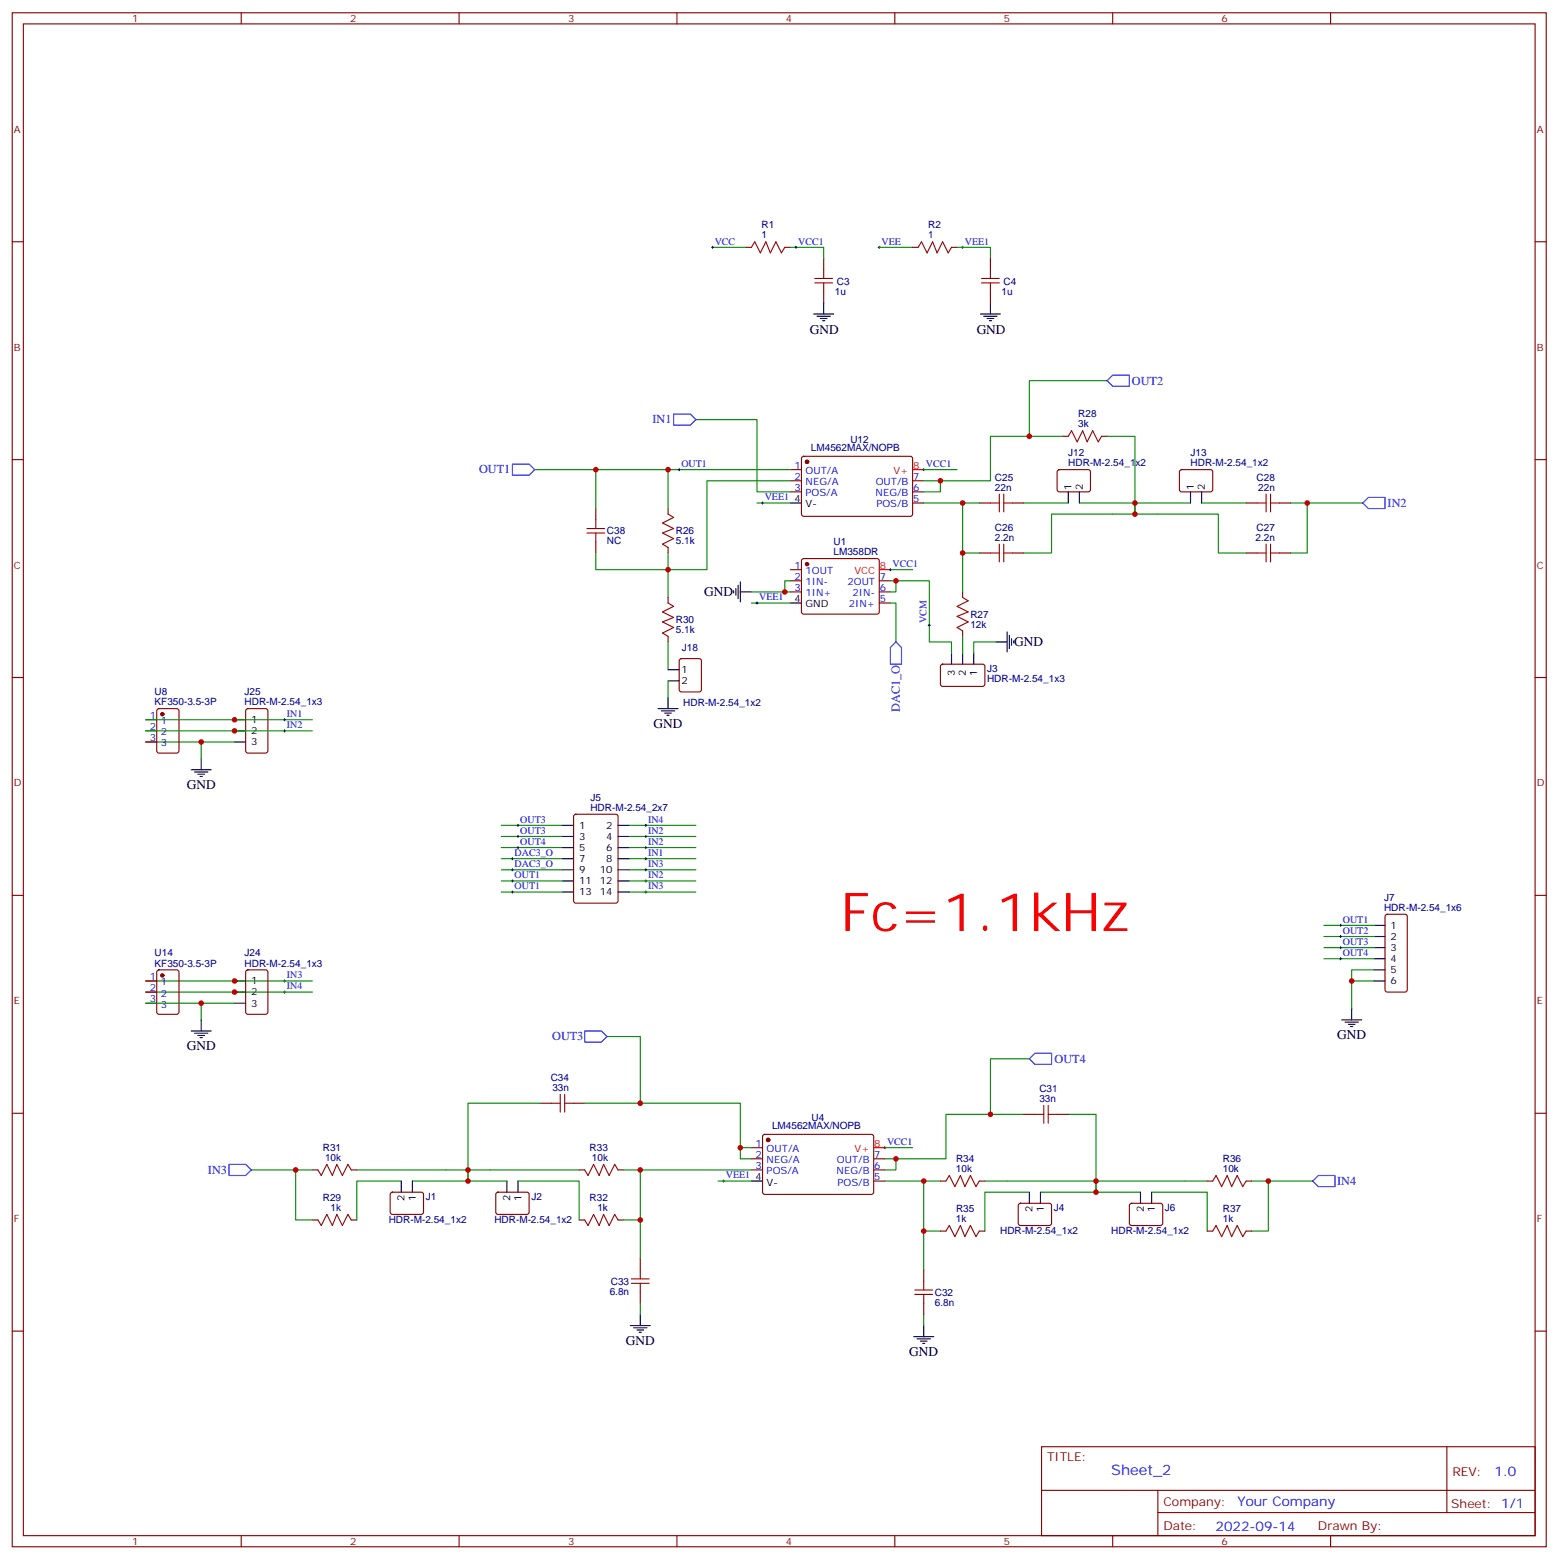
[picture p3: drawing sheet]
<svg xmlns="http://www.w3.org/2000/svg" width="495mm" height="495mm" viewBox="0 0 495 495" stroke-linecap="round" stroke-linejoin="round" font-family="sans-serif">
<g fill="none" stroke="#870000" stroke-width=".35">
<path d="M3.9 4.1h486.8v486.8h-486.8zM7.4 7.6h479.8v479.8h-479.8zM76.6 4.1v3.5M145.7 4.1v3.5M214.8 4.1v3.5M284 4.1v3.5M353.1 4.1v3.5M422.3 4.1v3.5M3.9 76.7h3.5M236.7 78.5h1.8M249.1 78.5h1.7M289.6 78.5h1.8"/>
<path d="M302 78.5h1.7M487.2 76.7h3.5M261.4 82v3.5M261.4 92.6v3.5M314.3 82v3.5M314.3 92.6v3.5M337.3 138.5h1.7M349.6 138.5h1.8M3.9 145.9h3.5M250.8 149h3.6M250.8 152.6h3.6M250.8 156.1h3.6"/>
<path d="M254.6 145l.5-.2 34.1 .1 .4 .6v17.9l-.7 .5-34.1-.1-.4-.6v-17.7zM289.6 152.6h3.6M289.6 156.1h3.6M289.6 159.6h3.6M310.8 159.6h3.5M321.4 159.6h3.5M335.7 149.3l.5-.3 9.4 .1 .5 .7-.1 5.9-.6 .4-9.5-.1-.4-.6v-5.6zM374.5 149.3l.5-.3 9.4 .1 .5 .7-.1 5.9-.6 .4-9.5-.1-.4-.6v-5.6zM395.5 159.6h3.5M406 159.6h3.6M487.2 145.9h3.5M189.1 161.4v3.5"/>
<path d="M189.1 172v3.5M212 161.4v1.8M212 173.7v1.8M254.6 177.5l.5-.2h23.2l.5 .2 .2 .5v16.5l-.7 .4-23.5-.1-.4-.6v-16.2zM310.8 175.5h3.5M321.4 175.5h3.5M395.5 175.5h3.5M406 175.5h3.6M212 189.6v1.8M250.8 180.8h3.6M250.8 184.3h3.6M250.8 187.9h3.6"/>
<path d="M279 184.3h3.6M279 187.9h3.6M279 191.4h3.6M305.5 187.9v1.7M3.9 215h3.5M212 202v1.7M215.8 209.2l.5-.2h5.6l.6 .5 .1 9.4-.5 .6-5.8 .1-.7-.5-.1-9.4zM298.7 211l.5-.2h12.9l.5 .7-.1 5.9-.6 .4h-13l-.5-.7v-5.6zM305.5 200.2v1.8M487.2 215h3.5M46.2 228.4h3.5M46.2 232h3.5"/>
<path d="M46.2 235.5h3.5M50 225.1l.4-.2h5.7l.6 .4 .1 13-.5 .7h-5.9l-.6-.5-.1-12.9zM78.2 225.1l.5-.2h5.6l.7 .4v13l-.4 .7h-5.9l-.7-.5v-12.9zM182.3 258.6l.4-.2h12.7l.7 .4v27.1l-.4 .7h-13l-.6-.4-.1-27.1zM3.9 284.2h3.5M439.8 290.4l.5-.2h5.6l.7 .4v23.5l-.4 .7-5.9 .1-.7-.5v-23.5zM487.2 284.2h3.5M46.2 311.3h3.5M46.2 314.9h3.5M46.2 318.4h3.5M50 308l.4-.2h5.7l.6 .4 .1 13-.5 .7h-5.9l-.6-.5-.1-12.9zM78.2 308l.5-.2h5.6l.7 .4v13l-.4 .7h-5.9l-.7-.5v-12.9z"/>
<path d="M3.9 353.3h3.5M171.4 350.1h3.6M182 350.1h3.6M324.9 353.7h3.5M335.5 353.7h3.5M487.2 353.3h3.5M99.1 371.3h1.8M111.5 371.3h1.7M124.1 378.6l.4-.2h9.5l.4 .7-.1 5.9-.6 .4-9.4-.1-.5-.6v-5.6zM157.6 378.6l.4-.2h9.5l.4 .7v5.9l-.7 .4-9.4-.1-.5-.6v-5.6zM183.8 371.3h1.8M196.1 371.3h1.8"/>
<path d="M238.5 364.2h3.5M238.5 367.8h3.5M238.5 371.3h3.5M242.2 360.2l.5-.2 34.2 .1 .4 .6-.1 17.9-.6 .5-34.2-.1-.4-.6v-17.7zM277.3 367.8h3.5M277.3 371.3h3.5M277.3 374.8h3.5M298.4 374.8h1.8M310.8 374.8h1.8M383.1 374.8h1.8M395.5 374.8h1.7M99.1 387.2h1.8"/>
<path d="M111.5 387.2h1.7M183.8 387.2h1.8M196.1 387.2h1.8M203.2 399.5v3.5M298.4 390.7h1.8M310.8 390.7h1.8M323.4 382.1l.4-.2h9.5l.4 .7v5.9l-.7 .4h-9.4l-.5-.7v-5.6zM358.7 382.1l.4-.2h9.5l.4 .7-.1 5.9-.6 .4h-9.4l-.5-.7v-5.6zM383.1 390.7h1.8M395.5 390.7h1.7M203.2 410.1v3.5M293.2 403v3.6"/>
<path d="M293.2 413.6v3.6M3.9 422.5h3.5M487.2 422.5h3.5M330.6 459.1h156.6v28.3h-156.6zM459.2 459.2v20.8M330.6 473h156.5M367.5 473v14.1M76.6 487.4v3.5M145.7 487.4v3.5M214.8 487.4v3.5M284 487.4v3.5M353.1 487.4v3.5"/>
<path d="M367.5 480h119.6M422.3 487.4v3.5"/>
</g>
<g fill="none" stroke="#008700" stroke-width=".35">
<path d="M226.1 78.5h10.6M250.8 78.5h10.6v3.5M279 78.5h10.6M303.7 78.5h10.6v3.5M220.8 133.2h19.4v22.9h10.6M337.3 138.5h-23v14.1h-21.1M351.4 138.5h8.8v24.7v-3.6M351.4 120.8h-24.7v17.7M169.7 149h19.4M212 149h-22.9v12.4M240.2 159.6h10.6M250.8 149h-38.8v12.4"/>
<path d="M250.8 152.6h-26.4v28.2h-35.3v-5.3M293.2 159.6h17.6M293.2 149h10.5M298.4 152.6v3.5h-5.2M305.5 159.6v15.9h5.3M324.9 159.6h14.1M342.5 159.6h35.3M381.4 159.6h14.1M409.6 159.6h5.3v15.9h-5.3M414.9 159.6h17.6M212 175.5v14.1M305.5 175.5v12.4"/>
<path d="M324.9 175.5h8.8v-12.3h52.9v12.3h8.9M238.5 191.4h12.3M238.5 187.9h10.6M250.8 184.3h-1.7v3.6h1.7M282.6 184.3h1.7v3.6h-1.7M282.6 191.4h1.7v12.3M282.6 180.8h7M284.3 184.3h10.6v19.4h7.1v3.6M212 203.7v8.8M212 216.1v5.3M305.5 202v5.3M316.1 203.7h-7.1v3.6"/>
<path d="M46.2 235.5h17.7v5.3M46.2 228.4h52.9M46.2 232h52.9M63.9 235.5h10.5M159.1 261.9h19.4M159.1 265.5h19.4M159.1 269h19.4M159.1 272.5h19.4M159.1 276h19.4M159.1 279.6h19.4M199.7 261.9h21.1M199.7 265.5h21.1"/>
<path d="M199.7 269h21.1M199.7 272.5h21.1M199.7 276h21.1M199.7 279.6h21.1M159.1 283.1h19.4M199.7 283.1h21.1M420.2 293.7h15.8M420.2 297.2h15.8M46.2 314.9h52.9M46.2 311.3h52.9M46.2 318.4h17.7v5.3M63.9 318.4h10.5"/>
<path d="M420.2 300.7h15.8M420.2 304.3h15.8M429 311.3h7M436 307.8h-7v12.3M192.6 329h10.6v21.1M326.7 336h-12.4v17.7M171.4 350.1h-22.9v24.7v-3.5M185.6 350.1h49.3v14.1h3.6M324.9 353.7h-24.7v14.1h-19.4M339 353.7h8.8v24.7v-3.6M79.7 371.3h14.1M99.1 371.3h-5.3v15.9h5.3"/>
<path d="M113.2 371.3h70.6M127.4 374.8h-14.2v12.4M130.9 374.8h30M164.4 374.8h19.4v12.4M197.9 371.3h40.6M203.2 371.3v15.9h-5.3M227.9 374.8h10.6M234.9 364.2v3.6h3.6M280.8 374.8h17.6M280.8 364.2h8.8M284.3 367.8v3.5h-3.5M293.2 374.8v15.9h5.2"/>
<path d="M312.6 374.8h70.5M326.7 378.4h-14.1v12.3M330.2 378.4h31.7M365.5 378.4h17.6v12.3M397.2 374.8h5.3v15.9h-5.3M402.5 374.8h14.1M203.2 387.2v12.3M293.2 390.7v12.3M203.2 413.6v3.6M293.2 417.2v3.5"/>
</g>
<g fill="none" stroke="#000" stroke-width=".32">
<path d="M225.8 78.5h.7M226.1 78.1v.7M252.2 78.5h.7M252.6 78.1v.7M278.7 78.5h.7M279 78.1v.7M305.2 78.5h.7M305.5 78.1v.7M215.2 149h.7M215.5 148.7v.7M241.7 159.6h.7M242 159.3v.7"/>
<path d="M292.8 149h.7M293.2 148.7v.7M239.9 191.4h.7M240.2 191v.7M282.2 180.8h.7M282.6 180.4v.8M294.6 198.4h.7M294.9 198.1v.7M90 228.4h.7M90 232h.7M90.3 228.1v.7M90.3 231.6v.7"/>
<path d="M162.3 272.5h.7M162.3 276h.7M162.3 279.6h.7M162.6 272.2v.7M162.6 275.7v.7M162.6 279.2v.7M164 261.9h.7M164 265.5h.7M164 269h.7M164.4 261.6v.7M164.4 265.1v.7M164.4 268.6v.7"/>
<path d="M204.6 261.9h.7M204.6 265.5h.7M204.6 269h.7M204.6 272.5h.7M204.6 276h.7M204.6 279.6h.7M205 261.6v.7M205 265.1v.7M205 268.6v.7M205 272.2v.7M205 275.7v.7M205 279.2v.7"/>
<path d="M162.3 283.1h.7M162.6 282.8v.7M204.6 283.1h.7M205 282.8v.7M425.1 293.7h.7M425.1 297.2h.7M425.4 293.3v.7M425.4 296.9v.7M90 314.9h.7M90 311.3h.7M90.3 311v.7M90.3 314.5v.7"/>
<path d="M425.1 300.7h.7M425.1 304.3h.7M425.4 300.4v.7M425.4 303.9v.7M229.3 374.8h.7M229.7 374.5v.7M280.5 364.2h.7M280.8 363.9v.7"/>
</g>
<g fill="none" stroke="#000" stroke-width=".35">
<path d="M258.2 99.7h6.4M261.4 96.1v3.6M311.1 99.7h6.4M314.3 96.1v3.6M259.3 100.4h4.2M260.3 101.1h2.2M261.1 101.8h.7M312.2 100.4h4.2M313.3 101.1h2.1M314 101.8h.7M250.8 159.6h3.6M339 156.1v3.5"/>
<path d="M342.5 156.1v3.5M377.8 156.1v3.5M381.4 156.1v3.5M232.8 187.5v.7M233.5 186.8v2.1M234.2 185.7v4.3M234.9 187.9h3.6M234.9 184.7v6.3M250.8 191.4h3.6M212 212.5h3.5M212 216.1h3.5M302 207.3v3.5"/>
<path d="M305.5 207.3v3.5M309 207.3v3.5M316.1 203.7h3.5M319.6 200.6v6.3M320.3 201.6v4.2M321 202.7v2.1M321.7 203.4v.7M74.4 235.5h3.6M74.4 228.4h3.6M74.4 232h3.6M208.8 224.9h6.4M209.9 225.6h4.2"/>
<path d="M211 226.3h2.1M211.7 227h.7M212 221.4v3.5M60.7 244.3h6.3M61.7 245h4.3M62.8 245.7h2.1M63.5 246.4h.7M63.9 240.8v3.5M178.5 261.9h3.5M178.5 265.5h3.5M178.5 269h3.5M178.5 272.5h3.5"/>
<path d="M178.5 276h3.5M178.5 279.6h3.5M196.1 261.9h3.6M196.1 265.5h3.6M196.1 269h3.6M196.1 272.5h3.6M196.1 276h3.6M196.1 279.6h3.6M178.5 283.1h3.5M196.1 283.1h3.6M436 293.7h3.6M436 297.2h3.6"/>
<path d="M74.4 318.4h3.6M74.4 311.3h3.6M74.4 314.9h3.6M436 311.3h3.6M436 300.7h3.6M436 304.3h3.6M436 307.8h3.6M60.7 327.2h6.3M61.7 327.9h4.3M62.8 328.6h2.1M63.5 329.3h.7M63.9 323.7v3.5"/>
<path d="M425.8 323.7h6.4M426.9 324.4h4.2M427.9 325.1h2.1M428.6 325.8h.7M429 320.1v3.6M127.4 374.8v3.6M130.9 374.8v3.6M160.9 374.8v3.6M164.4 374.8v3.6M238.5 374.8h3.5M326.7 378.4v3.5M330.2 378.4v3.5"/>
<path d="M361.9 378.4v3.5M365.5 378.4v3.5M203.2 417.2v3.5M200 420.7h6.4M201.1 421.4h4.2M202.1 422.1h2.2M202.8 422.8h.8M290 424.2h6.3M291 424.9h4.3M292.1 425.6h2.1M292.8 426.3h.7M293.2 420.7v3.5"/>
</g>
<g fill="#870000" stroke="#870000" stroke-width=".35">
<circle cx="51.5" cy="226.7" r=".53"/>
<circle cx="256.1" cy="146.6" r=".53"/>
<circle cx="243.8" cy="361.8" r=".53"/>
<circle cx="51.5" cy="309.6" r=".53"/>
<circle cx="256.1" cy="179" r=".53"/>
</g>
<path d="M289.6 149h3.6M279 180.8h3.6M277.3 364.2h3.5" fill="none" stroke="#f00" stroke-width=".35"/>
<g fill="none" stroke="#a10000" stroke-width=".35">
<path d="M238.5 78.5l1-1.8 1.8 3.6 1.8-3.6 1.4 3.6 1.7-3.6 1.8 3.6 1.1-1.8M291.4 78.5l1.1-1.8 1.7 3.6 1.8-3.6 1.4 3.6 1.8-3.6 1.7 3.6 1.1-1.8M258.6 89.8h5.6M258.6 88.4h5.6M261.4 85.5v2.9M261.4 89.8v2.8M311.5 89.8h5.6M311.5 88.4h5.6M314.3 85.5v2.9M314.3 89.8v2.8M339 138.5l1.1-1.8 1.7 3.5 1.8-3.5 1.4 3.5 1.8-3.5 1.7 3.5 1.1-1.7M314.3 159.6h2.8"/>
<path d="M317.1 156.8v5.7M318.6 159.6h2.8M318.6 156.8v5.7M399 159.6h2.8M401.8 156.8v5.7M403.2 159.6h2.8M403.2 156.8v5.7M186.3 169.2h5.6M186.3 167.7h5.6M189.1 164.9v2.8M189.1 169.2v2.8M212 163.2l1.8 1-3.5 1.8 3.5 1.7-3.5 1.5 3.5 1.7-3.5 1.8 1.7 1"/>
<path d="M314.3 175.5h2.8M317.1 172.7v5.6M318.6 172.7v5.6M318.6 175.5h2.8M399 175.5h2.8M401.8 172.7v5.6M403.2 175.5h2.8M403.2 172.7v5.6M212 191.4l1.8 1-3.5 1.8 3.5 1.8-3.5 1.4 3.5 1.7-3.5 1.8 1.7 1.1M305.5 189.6l1.8 1.1-3.6 1.7 3.6 1.8-3.6 1.4 3.6 1.8-3.6 1.7 1.8 1.1M175 350.1h2.8M177.8 347.3v5.7"/>
<path d="M179.2 347.3v5.7M179.2 350.1h2.8M328.4 353.7h2.9M331.3 350.8v5.7M332.7 353.7h2.8M332.7 350.8v5.7M100.9 371.3l1.1 1.8 1.7-3.6 1.8 3.6 1.4-3.6 1.8 3.6 1.7-3.6 1.1 1.8M185.6 371.3l1 1.8 1.8-3.6 1.7 3.6 1.5-3.6 1.7 3.6 1.8-3.6 1 1.8M300.2 374.8l1.1-1.7 1.7 3.5 1.8-3.5 1.4 3.5 1.8-3.5 1.7 3.5 1.1-1.8M384.9 374.8l1-1.7 1.8 3.5 1.8-3.5 1.4 3.5 1.7-3.5 1.8 3.5 1.1-1.8M100.9 387.2l1.1 1.7 1.7-3.5 1.8 3.5 1.4-3.5 1.8 3.5 1.7-3.5 1.1 1.8M185.6 387.2l1 1.7 1.8-3.5 1.7 3.5 1.5-3.5 1.7 3.5 1.8-3.5 1 1.8"/>
<path d="M300.2 390.7l1.1-1.8 1.7 3.6 1.8-3.6 1.4 3.6 1.8-3.6 1.7 3.6 1.1-1.8M384.9 390.7l1-1.8 1.8 3.6 1.8-3.6 1.4 3.6 1.7-3.6 1.8 3.6 1.1-1.8M200.4 407.3h5.6M200.4 405.9h5.6M203.2 403v2.9M203.2 407.3v2.8M290.3 410.8h5.7M290.3 409.4h5.7M293.2 406.6v2.8M293.2 410.8v2.8"/>
</g>
<path d="M213.8 131.4h5.3l1.7 1.8-1.7 1.7h-5.3zM351.4 120.8l1.7-1.7h5.3v3.5h-5.3zM162.6 147.3h5.3l1.8 1.7-1.8 1.8h-5.3zM434.3 157.9h5.3v3.5h-5.3l-1.8-1.8zM284.3 203.7l1.8 1.8v5.3h-3.5v-5.3zM185.6 327.2h5.3l1.7 1.8-1.7 1.7h-5.3zM328.4 334.3h5.3v3.5h-5.3l-1.7-1.8zM72.7 369.5h5.3l1.7 1.8-1.7 1.8h-5.3zM416.6 374.8l1.8-1.7h5.3v3.5h-5.3z" fill="none" stroke="#00f" stroke-width=".35"/>
<g fill="#c00">
<circle cx="212" cy="180.8" r=".88"/>
<circle cx="360.2" cy="159.6" r=".88"/>
<circle cx="360.2" cy="163.2" r=".88"/>
<circle cx="305.5" cy="159.6" r=".88"/>
<circle cx="305.5" cy="175.5" r=".88"/>
<circle cx="293.2" cy="390.7" r=".88"/>
<circle cx="293.2" cy="374.8" r=".88"/>
<circle cx="347.8" cy="378.4" r=".88"/>
<circle cx="347.8" cy="374.8" r=".88"/>
<circle cx="148.5" cy="371.3" r=".88"/>
<circle cx="148.5" cy="374.8" r=".88"/>
<circle cx="203.2" cy="387.2" r=".88"/>
<circle cx="203.2" cy="371.3" r=".88"/>
<circle cx="414.9" cy="159.6" r=".88"/>
<circle cx="93.8" cy="371.3" r=".88"/>
<circle cx="402.5" cy="374.8" r=".88"/>
<circle cx="74.4" cy="228.4" r=".88"/>
<circle cx="74.4" cy="232" r=".88"/>
<circle cx="63.9" cy="235.5" r=".88"/>
<circle cx="63.9" cy="318.4" r=".88"/>
<circle cx="74.4" cy="314.9" r=".88"/>
<circle cx="74.4" cy="311.3" r=".88"/>
<circle cx="429" cy="311.3" r=".88"/>
<circle cx="212" cy="149" r=".88"/>
<circle cx="314.3" cy="353.7" r=".88"/>
<circle cx="189.1" cy="149" r=".88"/>
<circle cx="326.7" cy="138.5" r=".88"/>
<circle cx="203.2" cy="350.1" r=".88"/>
<circle cx="235" cy="364.2" r=".88"/>
<circle cx="284.3" cy="367.8" r=".88"/>
<circle cx="298.5" cy="152.6" r=".88"/>
<circle cx="284.3" cy="184.3" r=".88"/>
<circle cx="249.1" cy="187.9" r=".88"/>
</g>
<text font-size="16.9" fill="#f00" x="266.7" y="295.5">Fc=1.1kHz</text>
<text font-size="4.6" fill="#00f" x="352.6" y="468.2">Sheet_2</text>
<g font-size="4.2">
<text x="257" y="105.9">GND</text>
<text x="310" y="105.9">GND</text>
<text x="223.5" y="189.3">GND</text>
<text x="321.9" y="205.2">GND</text>
<text x="207.4" y="230.9">GND</text>
<text x="59.3" y="250.3">GND</text>
<text x="424.4" y="329.7">GND</text>
<text x="59.3" y="333.2">GND</text>
<text x="198.6" y="426.8">GND</text>
<text x="288.6" y="430.3">GND</text>
</g>
<g font-size="4.2" fill="#00f">
<text x="474.4" y="468.4">1.0</text>
<text x="392.7" y="478">Your Company</text>
<text x="385.8" y="485.8">2022-09-14</text>
</g>
<g font-size="3.9" fill="#00f">
<text x="359.3" y="122.2">OUT2</text>
<text x="207.1" y="134.4">IN1</text>
<text x="152" y="150.3">OUT1</text>
<text x="440.4" y="160.9">IN2</text>
<text x="285.6" y="225.9" transform="rotate(-90 285.6 225.9)">DAC1_O</text>
<text x="175.2" y="330.2">OUT3</text>
<text x="334.7" y="337.4">OUT4</text>
<text x="66" y="372.5">IN3</text>
<text x="424.4" y="376.1">IN4</text>
</g>
<g font-size="3.9" fill="#800">
<text x="332.3" y="463.7">TITLE:</text>
<text x="460.9" y="468.4">REV:</text>
<text x="369.2" y="477.9">Company:</text>
<text x="460.6" y="478.5">Sheet: 1/1</text>
<text x="369.2" y="485.6">Date:</text>
<text x="418.3" y="485.7">Drawn By:</text>
</g>
<g font-size="3.2" fill="#800">
<text x="42" y="7.1">1</text>
<text x="111.1" y="7.1">2</text>
<text x="180.3" y="7.1">3</text>
<text x="249.4" y="7.1">4</text>
<text x="318.6" y="7.1">5</text>
<text x="387.7" y="7.1">6</text>
<text x="4.4" y="42.2">A</text>
<text x="487.7" y="42.2">A</text>
<text x="4.4" y="111.3">B</text>
<text x="487.7" y="111.3">B</text>
<text x="4.4" y="180.4">C</text>
<text x="487.7" y="180.4">C</text>
<text x="4.4" y="249.6">D</text>
<text x="487.7" y="249.6">D</text>
<text x="4.4" y="318.7">E</text>
<text x="487.7" y="318.7">E</text>
<text x="4.4" y="387.9">F</text>
<text x="487.7" y="387.9">F</text>
<text x="42" y="490.4">1</text>
<text x="111.1" y="490.4">2</text>
<text x="180.3" y="490.4">3</text>
<text x="249.4" y="490.4">4</text>
<text x="318.6" y="490.4">5</text>
<text x="387.7" y="490.4">6</text>
</g>
<g font-size="3.2" fill="#00f">
<text x="226.8" y="77.6">VCC</text>
<text x="253.3" y="77.6">VCC1</text>
<text x="279.8" y="77.6">VEE</text>
<text x="306.2" y="77.6">VEE1</text>
<text x="216.3" y="148.2">OUT1</text>
<text x="252.2" y="148.7">1</text>
<text x="252.2" y="152.2">2</text>
<text x="252.2" y="155.8">3</text>
<text x="255.7" y="150.5">OUT/A</text>
<text x="255.7" y="154">NEG/A</text>
<text x="277.9" y="154">OUT/B</text>
<text x="289.8" y="155.8">6</text>
<text x="289.8" y="152.2">7</text>
<text x="242.7" y="158.8">VEE1</text>
<text x="255.7" y="157.5">POS/A</text>
<text x="277.9" y="157.5">NEG/B</text>
<text x="278.1" y="161">POS/B</text>
<text x="289.8" y="159.3">5</text>
<text x="252.2" y="180.4">1</text>
<text x="252.2" y="184">2</text>
<text x="255.7" y="182.2">1OUT</text>
<text x="255.7" y="185.7">1IN-</text>
<text x="269" y="185.7">2OUT</text>
<text x="279.2" y="184">7</text>
<text x="240.9" y="190.5">VEE1</text>
<text x="252.2" y="187.5">3</text>
<text x="255.7" y="189.3">1IN+</text>
<text x="270.6" y="189.3">2IN-</text>
<text x="279.2" y="191">5</text>
<text x="279.2" y="187.5">6</text>
<text x="269.4" y="192.8">2IN+</text>
<text x="294" y="197.7" transform="rotate(-90 294 197.7)">VCM</text>
<text x="91" y="227.5">IN1</text>
<text x="47.5" y="228.1">1</text>
<text x="47.5" y="231.6">2</text>
<text x="51" y="229.8">1</text>
<text x="51" y="233.4">2</text>
<text x="91" y="231.1">IN2</text>
<text x="47.5" y="235.1">3</text>
<text x="51" y="236.9">3</text>
<text x="165.1" y="261.1">OUT3</text>
<text x="205.7" y="261.1">IN4</text>
<text x="165.1" y="264.6">OUT3</text>
<text x="165.1" y="268.1">OUT4</text>
<text x="205.7" y="264.6">IN2</text>
<text x="205.7" y="268.1">IN2</text>
<text x="163.3" y="271.6">DAC3_O</text>
<text x="163.3" y="275.2">DAC3_O</text>
<text x="205.7" y="271.6">IN1</text>
<text x="205.7" y="275.2">IN3</text>
<text x="163.3" y="278.7">OUT1</text>
<text x="205.7" y="278.7">IN2</text>
<text x="163.3" y="282.2">OUT1</text>
<text x="205.7" y="282.2">IN3</text>
<text x="426.2" y="292.8">OUT1</text>
<text x="426.2" y="296.3">OUT2</text>
<text x="426.2" y="299.9">OUT3</text>
<text x="426.2" y="303.4">OUT4</text>
<text x="47.5" y="311">1</text>
<text x="91" y="310.4">IN3</text>
<text x="47.5" y="314.5">2</text>
<text x="51" y="312.7">1</text>
<text x="51" y="316.3">2</text>
<text x="91" y="314">IN4</text>
<text x="47.5" y="318">3</text>
<text x="51" y="319.8">3</text>
<text x="239.8" y="363.9">1</text>
<text x="243.3" y="365.7">OUT/A</text>
<text x="239.8" y="367.4">2</text>
<text x="239.8" y="370.9">3</text>
<text x="243.3" y="369.2">NEG/A</text>
<text x="265.6" y="369.2">OUT/B</text>
<text x="277.5" y="370.9">6</text>
<text x="277.5" y="367.4">7</text>
<text x="230.4" y="373.9">VEE1</text>
<text x="243.3" y="372.7">POS/A</text>
<text x="265.5" y="372.7">NEG/B</text>
<text x="265.8" y="376.2">POS/B</text>
<text x="277.5" y="374.5">5</text>
</g>
<g font-size="3.2" fill="#000080">
<text x="241.7" y="75.7">1</text>
<text x="241.7" y="72.5">R1</text>
<text x="294.6" y="75.7">1</text>
<text x="294.6" y="72.5">R2</text>
<text x="264.9" y="93.5">1u</text>
<text x="265.6" y="90.4">C3</text>
<text x="317.9" y="93.5">1u</text>
<text x="318.5" y="90.4">C4</text>
<text x="342.2" y="135.6">3k</text>
<text x="342.2" y="132.4">R28</text>
<text x="257.4" y="143.1">LM4562MAX/NOPB</text>
<text x="269.9" y="140.6">U12</text>
<text x="339" y="148">HDR-M-2.54_1x2</text>
<text x="339" y="144.8">J12</text>
<text x="377.9" y="148">HDR-M-2.54_1x2</text>
<text x="377.9" y="144.8">J13</text>
<text x="315.7" y="155.8">22n</text>
<text x="315.8" y="152.5">C25</text>
<text x="398.8" y="152.5">C28</text>
<text x="399.3" y="155.8">22n</text>
<text x="192.6" y="172.8">NC</text>
<text x="192.6" y="169.6">C38</text>
<text x="214.5" y="172.8">5.1k</text>
<text x="214.5" y="169.6">R26</text>
<text x="264.5" y="173">U1</text>
<text x="315.7" y="171.6">2.2n</text>
<text x="315.8" y="168.4">C26</text>
<text x="398.4" y="171.6">2.2n</text>
<text x="398.8" y="168.4">C27</text>
<text x="264.5" y="176.2">LM358DR</text>
<text x="214.5" y="197.8">R30</text>
<text x="308" y="196">R27</text>
<text x="214.5" y="201">5.1k</text>
<text x="308" y="199.3">12k</text>
<text x="216.4" y="206.6">J18</text>
<text x="313.3" y="213.4">J3</text>
<text x="49.1" y="220.6">U8</text>
<text x="77.6" y="220.6">J25</text>
<text x="313.3" y="216.5">HDR-M-2.54_1x3</text>
<text x="49.1" y="223.8">KF350-3.5-3P</text>
<text x="77.6" y="223.8">HDR-M-2.54_1x3</text>
<text x="216.9" y="224.2">HDR-M-2.54_1x2</text>
<text x="187.4" y="257.4">HDR-M-2.54_2x7</text>
<text x="187.4" y="254.2">J5</text>
<text x="439.2" y="285.9">J7</text>
<text x="439.2" y="289.1">HDR-M-2.54_1x6</text>
<text x="49.1" y="303.5">U14</text>
<text x="77.6" y="303.5">J24</text>
<text x="49.1" y="306.7">KF350-3.5-3P</text>
<text x="77.6" y="306.7">HDR-M-2.54_1x3</text>
<text x="174.8" y="343">C34</text>
<text x="175.3" y="346.3">33n</text>
<text x="329.9" y="346.6">C31</text>
<text x="329.9" y="349.8">33n</text>
<text x="245" y="358.3">LM4562MAX/NOPB</text>
<text x="257.5" y="355.8">U4</text>
<text x="102.5" y="365.3">R31</text>
<text x="187.1" y="365.3">R33</text>
<text x="103.2" y="368.5">10k</text>
<text x="187.8" y="368.5">10k</text>
<text x="303.4" y="368.8">R34</text>
<text x="388.1" y="368.8">R36</text>
<text x="303.4" y="372">10k</text>
<text x="388.1" y="372">10k</text>
<text x="102.5" y="381.1">R29</text>
<text x="135.1" y="380.9">J1</text>
<text x="168.6" y="380.9">J2</text>
<text x="187.1" y="381.1">R32</text>
<text x="104.9" y="384.4">1k</text>
<text x="123.4" y="388.2">HDR-M-2.54_1x2</text>
<text x="156.9" y="388.2">HDR-M-2.54_1x2</text>
<text x="189.6" y="384.4">1k</text>
<text x="303.4" y="387.9">1k</text>
<text x="303.4" y="384.7">R35</text>
<text x="334.4" y="384.4">J4</text>
<text x="369.7" y="384.4">J6</text>
<text x="388.1" y="387.9">1k</text>
<text x="388.1" y="384.7">R37</text>
<text x="317.4" y="391.8">HDR-M-2.54_1x2</text>
<text x="352.7" y="391.8">HDR-M-2.54_1x2</text>
<text x="193.8" y="407.7">C33</text>
<text x="193.5" y="410.9">6.8n</text>
<text x="296.7" y="411.2">C32</text>
<text x="296.7" y="414.5">6.8n</text>
</g>
<g font-size="3.2" fill="#f00">
<text x="289.8" y="148.7">8 VCC1</text>
<text x="283.6" y="150.5">V+</text>
<text x="271.1" y="182.2">VCC</text>
<text x="279.2" y="180.4">8 VCC1</text>
<text x="271.2" y="365.7">V+</text>
<text x="277.5" y="363.9">8 VCC1</text>
</g>
<g font-size="3.2">
<text x="340.1" y="155.4" transform="rotate(-90 340.1 155.4)">1</text>
<text x="343.6" y="155.4" transform="rotate(-90 343.6 155.4)">2</text>
<text x="378.9" y="155.4" transform="rotate(-90 378.9 155.4)">1</text>
<text x="382.4" y="155.4" transform="rotate(-90 382.4 155.4)">2</text>
<text x="252.2" y="159.3">4</text>
<text x="255.7" y="161">V-</text>
<text x="252.2" y="191">4</text>
<text x="255.7" y="192.8">GND</text>
<text x="216.3" y="213.6">1</text>
<text x="303" y="214.6" transform="rotate(-90 303 214.6)">3</text>
<text x="306.6" y="214.6" transform="rotate(-90 306.6 214.6)">2</text>
<text x="310.1" y="214.6" transform="rotate(-90 310.1 214.6)">1</text>
<text x="216.3" y="217.1">2</text>
<text x="79.7" y="229.5">1</text>
<text x="79.7" y="233">2</text>
<text x="79.7" y="236.5">3</text>
<text x="183.8" y="263">1</text>
<text x="192.4" y="263">2</text>
<text x="183.8" y="266.5">3</text>
<text x="192.4" y="266.5">4</text>
<text x="183.8" y="270.1">5</text>
<text x="183.8" y="273.6">7</text>
<text x="192.4" y="270.1">6</text>
<text x="192.4" y="273.6">8</text>
<text x="183.8" y="277.1">9</text>
<text x="183.8" y="280.6">11</text>
<text x="190.3" y="277.1">10</text>
<text x="190.3" y="280.6">12</text>
<text x="183.8" y="284.2">13</text>
<text x="190.3" y="284.2">14</text>
<text x="441.3" y="294.7">1</text>
<text x="441.3" y="298.3">2</text>
<text x="441.3" y="301.8">3</text>
<text x="441.3" y="305.3">4</text>
<text x="441.3" y="308.9">5</text>
<text x="79.7" y="312.4">1</text>
<text x="79.7" y="315.9">2</text>
<text x="441.3" y="312.4">6</text>
<text x="79.7" y="319.4">3</text>
<text x="239.8" y="374.5">4</text>
<text x="243.3" y="376.2">V-</text>
<text x="128.4" y="381.1" transform="rotate(-90 128.4 381.1)">2</text>
<text x="131.9" y="381.1" transform="rotate(-90 131.9 381.1)">1</text>
<text x="161.9" y="381.1" transform="rotate(-90 161.9 381.1)">2</text>
<text x="165.5" y="381.1" transform="rotate(-90 165.5 381.1)">1</text>
<text x="327.7" y="384.6" transform="rotate(-90 327.7 384.6)">2</text>
<text x="331.3" y="384.6" transform="rotate(-90 331.3 384.6)">1</text>
<text x="363" y="384.6" transform="rotate(-90 363 384.6)">2</text>
<text x="366.5" y="384.6" transform="rotate(-90 366.5 384.6)">1</text>
</g>
</svg>
